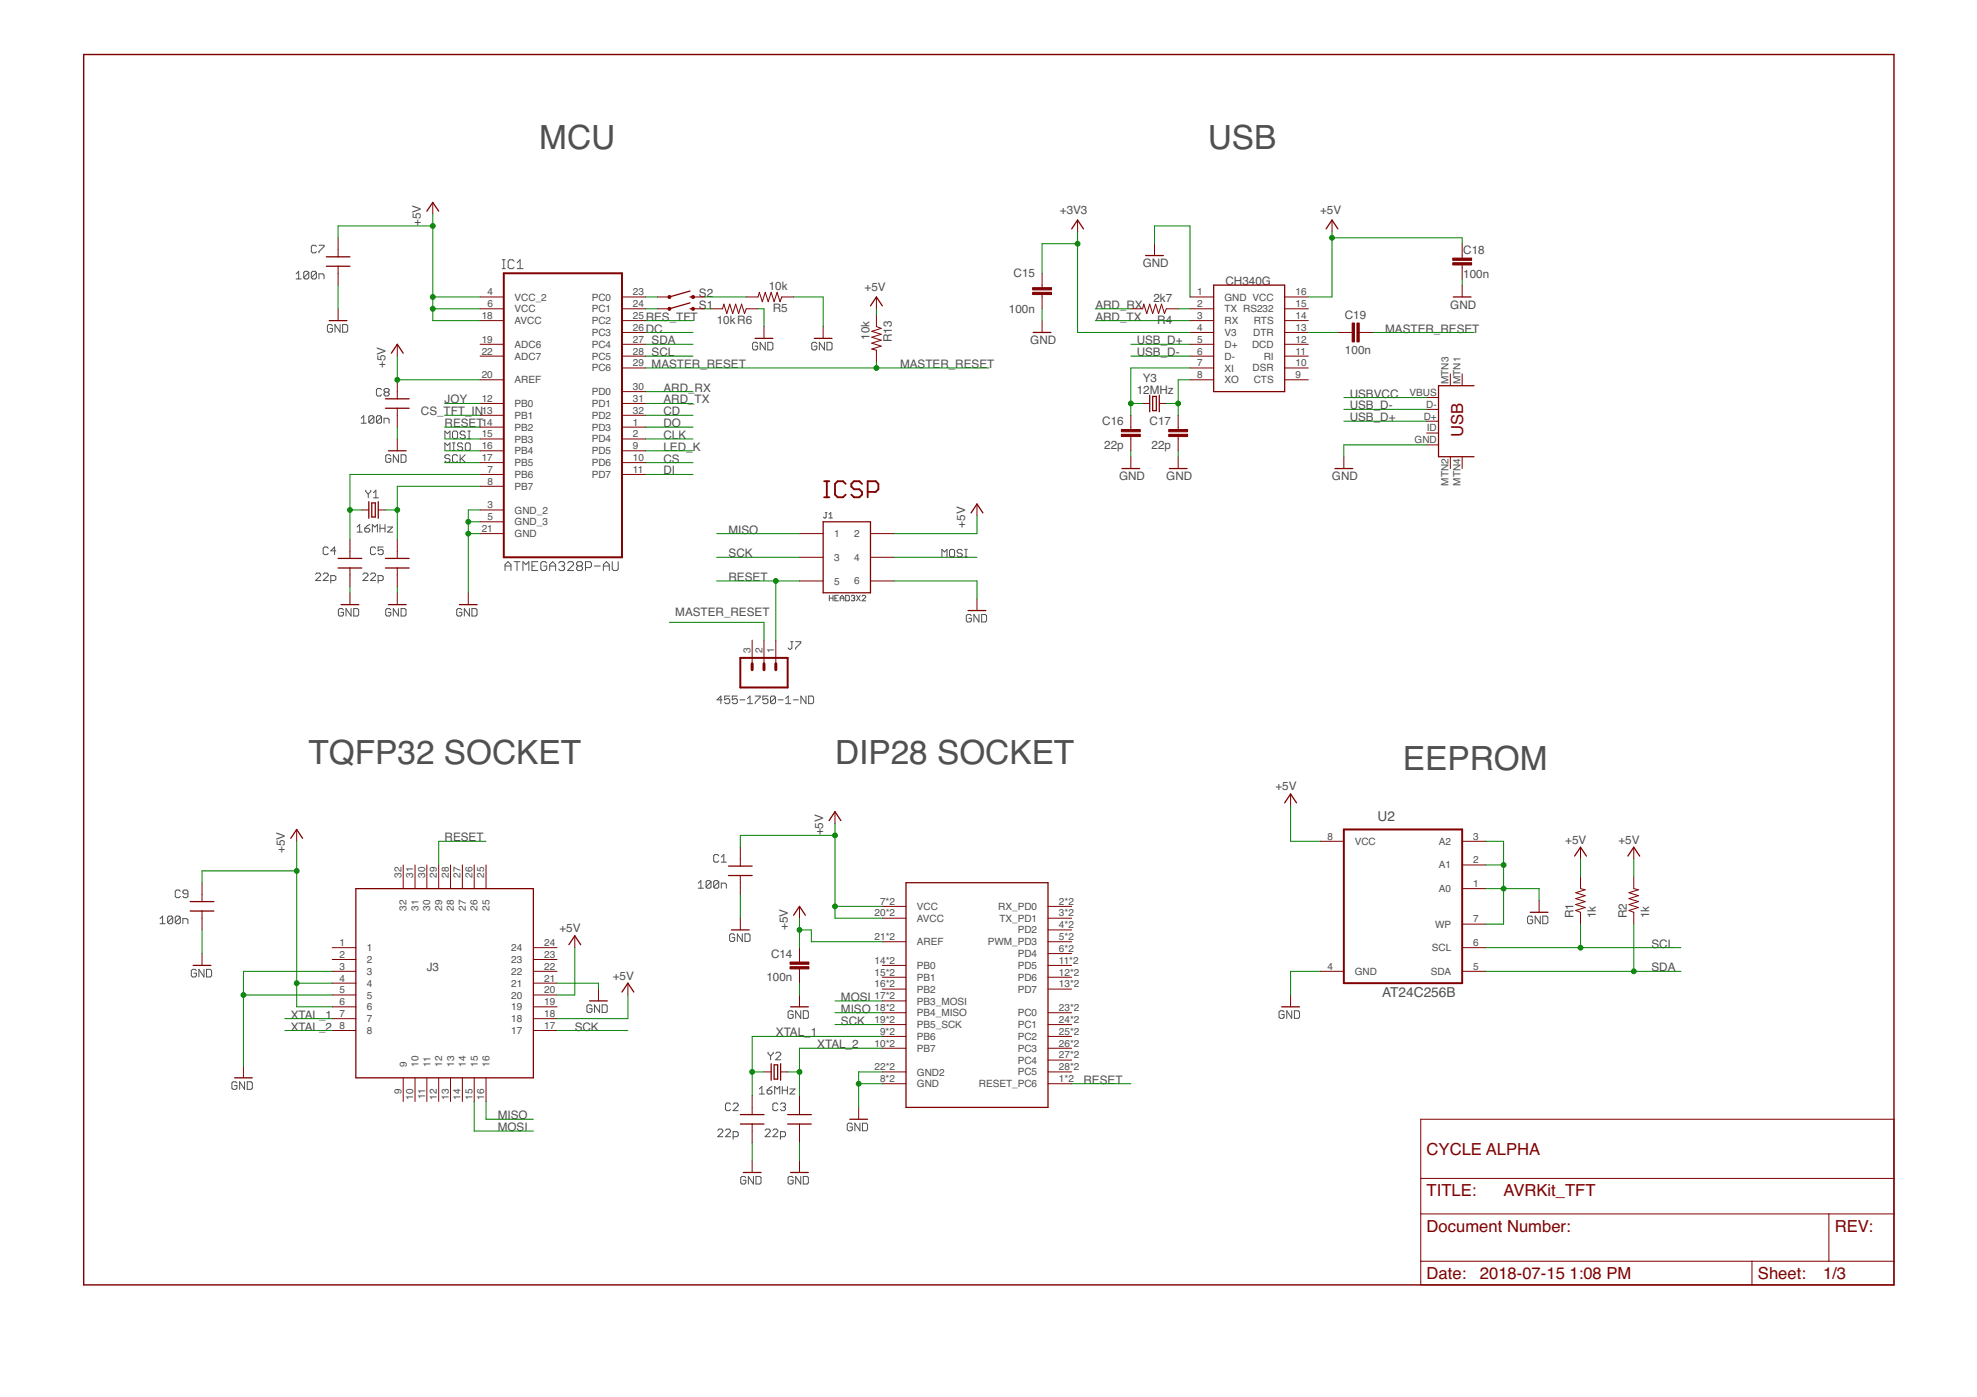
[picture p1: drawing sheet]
<svg xmlns="http://www.w3.org/2000/svg" width="297mm" height="210mm" viewBox="0 0 297 210" stroke-linecap="round" stroke-linejoin="round" font-family="sans-serif">
<g fill="none" stroke="#505050" stroke-width=".15">
<path d="M47.5 37l-.2-.1h-.3l-.2 .1v.8l.2 .2h.3l.2-.2M47.9 36.9h.8v.1l-.8 .8v.2M75.5 39h.4M75.7 39v1.4M77.2 39.3l-.2-.3h-.4l-.3 .3v.9l.3 .2h.4l.2-.2M77.7 39.5l.4-.5v1.4M44.5 41.1l.4-.3v1.1M44.5 41.9h.8M46.4 41v.7l-.2 .2h-.4l-.2-.2M46.4 41l-.2-.2h-.4l-.2 .2v.7M46.4 41l-.8 .7M47.5 41v.7l-.2 .2h-.3l-.2-.2"/>
<path d="M47.5 41l-.2-.2h-.3l-.2 .2v.7M47.5 41l-.7 .7M47.9 41.9v-.8h.6l.2 .2v.6M50 49l-.2-.2h-.4l-.2 .2v.7l.2 .2h.4l.2-.2v-.4h-.4M51.1 48.8v1.1l-.8-1.1v1.1M51.5 48.8h.5l.2 .2v.7l-.2 .2h-.5zM57.3 58.5l-.2-.1h-.4l-.1 .1v.8l.1 .2h.4l.2-.2M57.9 58.9l-.2-.2v-.2l.2-.1h.4l.2 .1v.2l-.2 .2M57.9 58.9l-.2 .2v.2l.2 .2h.4l.2-.2v-.2l-.2-.2M57.9 58.9h.4M75.5 40.4h.4M77.7 40.4h.9"/>
<path d="M113.8 51.6l-.2-.2h-.3l-.2 .2v.8l.2 .2h.3l.2-.2v-.4h-.3M115 51.4v1.2l-.8-1.2v1.2M115.4 51.4h.5l.2 .2v.8l-.2 .2h-.5zM122.7 51.6l-.2-.2h-.3l-.2 .2v.8l.2 .2h.3l.2-.2v-.4h-.4M123.9 51.4v1.2l-.8-1.2v1.2M124.2 51.4h.6l.2 .2v.8l-.2 .2h-.6zM53.7 79.2l.3-.4v1.1M53.7 79.9h.7M54.3 62.8l.4-.3v1.1M54.3 63.6h.7M54.8 79.4h.6l.2 .2v.2l-.2 .1h-.4l-.2-.1zM54.9 73.7v.2l.4 .3"/>
<path d="M55.3 74.2v.6M55.6 78.8l-.4 .2-.4 .4M55.7 73.7v.2l-.4 .3M55.9 79.9v-1.1l.4 .4 .4-.4v1.1M56.1 74l.4-.3v1.1M56.1 74.8h.8M56.2 62.7v.7l-.2 .2h-.4l-.2-.2M56.2 62.7l-.2-.2h-.4l-.2 .2v.7M56.2 62.7l-.8 .7M57.1 79.4h.7M57.1 78.8v1.1M57.3 62.7v.7l-.2 .2h-.4l-.1-.2"/>
<path d="M57.3 62.7l-.2-.2h-.4l-.1 .2v.7M57.3 62.7l-.7 .7M57.7 63.6v-.8h.6l.2 .2v.6M57.8 78.8v1.1M58.2 79.2h.8l-.8 .7h.8M58.7 68.5l-.2-.2h-.4l-.1 .2v.8l.1 .2h.4l.2-.2v-.4h-.4M59.9 68.3v1.2l-.8-1.2v1.2M60.3 68.3h.5l.2 .2v.8l-.2 .2h-.5zM66.8 65.9v-1.1l.4 .4 .4-.4v1.1M66.8 67.7v-1.2l.4 .4 .4-.4v1.2M67.6 68.5l-.2-.2h-.4l-.2 .2v.2l.2 .2h.4l.2 .2v.2l-.2 .2h-.4l-.2-.2M68 65l.2-.2h.4l.1 .2v.7l-.1 .2h-.4l-.2-.2z"/>
<path d="M68 67.7h.4M68 66.5h.4M68.2 66.5v1.2M68.7 68.5l-.1-.2h-.4l-.2 .2v.8l.2 .2h.4l.1-.2M69.1 68.3v1.2M69.3 68.9l.6 .6M69.5 66.7l-.2-.2h-.4l-.2 .2v.2l.2 .2h.4l.2 .2v.2l-.2 .2h-.4l-.2-.2M69.9 65l-.2-.2h-.4l-.2 .2v.2l.2 .1h.4l.2 .2v.2l-.2 .2h-.4l-.2-.2M69.9 68.3l-.8 .8M70.1 66.5h.4l.2 .2v.8l-.2 .2h-.4l-.2-.2v-.8zM70.3 64.8h.4M70.3 65.9h.4"/>
<path d="M70.5 64.8v1.1M124 77h.3M124.1 77v.7l-.1 .1-.3-.1M124.5 77.8h.6M124.5 77.3l.3-.3v.8M47.4 86.3l.2-.2h.4l.2 .2v.2l-.8 .7h.8M48.6 86.3l.1-.2h.4l.2 .2v.2l-.7 .7h.7M49.3 82.4l-.2-.2h-.4l-.1 .2v.7l.1 .2h.4l.2-.2M49.7 87.2h.6l.2-.2v-.3l-.2-.2h-.6v1.1M50.5 82.8h-.8l.6-.6v1.1M51.6 91.6l-.2-.2h-.4l-.2 .2v.8l.2 .2h.4l.2-.2v-.4h-.4M52.7 91.4v1.2l-.7-1.2v1.2"/>
<path d="M53.1 91.4h.6l.2 .2v.8l-.2 .2h-.6zM54.5 86.3l.2-.2h.4l.2 .2v.2l-.8 .7h.8M55.7 86.3l.2-.2h.3l.2 .2v.2l-.7 .7h.7M56.4 82.4l-.2-.2h-.3l-.2 .2v.7l.2 .2h.3l.2-.2M56.8 87.2h.6l.2-.2v-.3l-.2-.2h-.6v1.1M57.6 82.2h-.8v.6l.4-.2h.2l.2 .2v.3l-.2 .2h-.4l-.2-.2M58.7 91.6l-.2-.2h-.4l-.1 .2v.8l.1 .2h.4l.2-.2v-.4h-.4M59.9 91.4v1.2l-.8-1.2v1.2M60.3 91.4h.5l.2 .2v.8l-.2 .2h-.5zM69.4 91.6l-.2-.2h-.4l-.2 .2v.8l.2 .2h.4l.2-.2v-.4h-.4M70.5 91.4v1.2l-.7-1.2v1.2M70.9 91.4h.6l.2 .2v.8l-.2 .2h-.6z"/>
<path d="M75.9 85.7v-.9l.4-.4 .5 .4v.9M75.9 85h.9M77.2 84.4h.9M77.7 84.4v1.3M78.6 85.7v-1.3l.4 .4 .5-.4v1.3M79.9 85h.5M80.8 84.4h-.9v1.3h.9M82.1 84.6l-.2-.2h-.4l-.2 .2v.9l.2 .2h.4l.2-.2v-.5h-.4M82.6 85h.9M82.6 85.7v-.9l.4-.4 .5 .4v.9M83.9 84.6l.3-.2h.4l.2 .2v.2l-.2 .2M84.4 85h.2"/>
<path d="M84.6 85l.2 .3v.2l-.2 .2h-.4l-.3-.2M85.3 84.6l.2-.2h.5l.2 .2v.2l-.9 .9h.9M86.8 85h.5M86.8 85l-.2-.2v-.2l.2-.2h.5l.2 .2v.2l-.2 .2M86.8 85l-.2 .3v.2l.2 .2h.5l.2-.2v-.2l-.2-.3M88 85.3h.6l.3-.3v-.4l-.3-.2h-.6v1.3M89.3 85h.9M90.7 85.7v-.9l.4-.4 .4 .4v.9M90.7 85h.8M92 84.4v1.1l.2 .2h.5l.2-.2v-1.1M118.8 96.4h.4M119 96.4v1l-.2 .2h-.2l-.2-.2"/>
<path d="M119.5 96.4h.8v.2l-.8 .8v.2M124.6 89.5v.8M124.6 89.9h.6M125.2 89.5v.8M125.4 89.9h.3M126 89.5h-.6v.8h.6M126.2 89.9h.6M126.2 90.3v-.6l.3-.2 .3 .2v.6M127.1 89.5h.4l.1 .1v.5l-.1 .2h-.4zM127.9 89.6l.1-.1h.3l.1 .1-.1 .3M128.2 89.9h.1M128.3 89.9l.1 .1-.1 .3h-.3l-.1-.2"/>
<path d="M128.7 89.5l.5 .8M129.2 89.5l-.5 .8M129.5 89.6l.1-.1h.3l.2 .1v.1l-.6 .6h.6M141.5 83.7v-1.2l.4 .4 .4-.4v1.2M142.7 82.7l.2-.2h.3l.2 .2v.8l-.2 .2h-.3l-.2-.2zM144.6 82.7l-.2-.2h-.4l-.2 .2v.2l.2 .2h.4l.2 .2v.2l-.2 .2h-.4l-.2-.2M144.9 82.5h.4M144.9 83.7h.4M145.1 82.5v1.2M145.9 92.5l-.1-.2h-.4l-.2 .2v.8l.2 .2h.4l.1-.2v-.4h-.3M147.1 92.3v1.2l-.8-1.2v1.2M147.5 92.3h.5l.2 .2v.8l-.2 .2h-.5z"/>
<path d="M108.5 105.2h-.8l.6-.6v1.1M109.6 104.6h-.7v.6l.4-.2h.2l.1 .2v.3l-.1 .2h-.4l-.2-.2M110.8 104.6h-.8v.6l.6-.2 .2 .2v.3l-.2 .2h-.4l-.2-.2M111.2 105.2h.7M112.3 105l.4-.4v1.1M112.3 105.7h.8M113.5 104.6h.7v.2l-.7 .7v.2M115.4 104.6h-.8v.6l.6-.2 .2 .2v.3l-.2 .2h-.4l-.2-.2M116.5 104.8l-.2-.2h-.3l-.2 .2v.7M116.5 104.8v.7l-.2 .2h-.3l-.2-.2M116.5 104.8l-.7 .7M116.9 105.2h.8"/>
<path d="M118 105.7h.8M118 105l.4-.4v1.1M119.2 105.2h.8M121.1 104.6v1.1l-.8-1.1v1.1M121.5 104.6h.5l.2 .2v.7l-.2 .2h-.5zM24 138l.4-.4v1.2M24 138.8h.8M26 137.8v.8l-.2 .2h-.4l-.2-.2M26 137.8l-.2-.2h-.4l-.2 .2v.8M26 137.8l-.8 .8M27.1 133.9l-.2-.2h-.4l-.2 .2v.8l.2 .2h.4l.2-.2M27.1 137.8v.8l-.2 .2h-.4l-.2-.2"/>
<path d="M27.1 137.8l-.2-.2h-.4l-.2 .2v.8M27.1 137.8l-.8 .8M27.5 138.8v-.8h.5l.2 .2v.6M28.2 134.3h-.5l-.2-.2v-.2l.2-.2h.3l.2 .2v.8l-.2 .2h-.3l-.2-.2M104.9 132.7l.4-.4v1.2M104.9 133.5h.8M106.8 132.5v.8l-.2 .2h-.3l-.2-.2M106.8 132.5l-.2-.2h-.3l-.2 .2v.8M106.8 132.5l-.7 .8M108 128.6l-.2-.2h-.4l-.2 .2v.7l.2 .2h.4l.2-.2M108 132.5v.8l-.2 .2h-.4l-.2-.2M108 132.5l-.2-.2h-.4l-.2 .2v.8"/>
<path d="M108 132.5l-.8 .8M108.4 133.5v-.8h.5l.2 .2v.6M108.4 129.5h.7M108.4 128.8l.4-.4v1.1M230.3 137.8l-.2-.2h-.4l-.2 .2v.8l.2 .2h.4l.2-.2v-.4h-.4M231.4 137.6v1.2l-.7-1.2v1.2M231.8 137.6h.6l.2 .2v.8l-.2 .2h-.6zM29.5 145.8l-.2-.2h-.4l-.2 .2v.8l.2 .2h.4l.2-.2v-.4h-.4M30.6 145.6v1.2l-.7-1.2v1.2M31 145.6h.6l.2 .2v.8l-.2 .2h-.6zM88.9 151.2l-.1-.2h-.4l-.2 .2v.7l.2 .2h.4l.1-.2v-.3h-.3M90.1 151v1.1l-.8-1.1v1.1"/>
<path d="M90.5 151h.5l.2 .2v.7l-.2 .2h-.5zM110.4 140.5l-.2-.2h-.4l-.2 .2v.8l.2 .2h.4l.2-.2v-.4h-.4M111.5 140.3v1.2l-.7-1.2v1.2M111.9 140.3h.6l.2 .2v.8l-.2 .2h-.6zM115.4 158.1v.2l.4 .4M115.8 158.7v.5M116.2 158.1v.2l-.4 .4M116.5 158.3l.2-.2h.4l.2 .2v.2l-.8 .7h.8M119.2 152.1l-.2-.2h-.4l-.2 .2v.7l.2 .2h.4l.2-.2v-.4h-.4M120.3 151.9v1.1l-.8-1.1v1.1M120.7 151.9h.6l.2 .2v.7l-.2 .2h-.6zM192.9 152.1l-.2-.2h-.3l-.2 .2v.7l.2 .2h.3l.2-.2v-.4h-.3"/>
<path d="M194.1 151.9v1.1l-.8-1.1v1.1M194.5 151.9h.6l.1 .2v.7l-.1 .2h-.6zM35.6 162.7l-.2-.2h-.4l-.2 .2v.8l.2 .2h.4l.2-.2v-.4h-.4M36.7 162.5v1.2l-.7-1.2v1.2M37.1 162.5h.6l.2 .2v.8l-.2 .2h-.6zM107.8 169.8l.2-.1h.4l.2 .1v.2l-.8 .8h.8M109 169.8l.2-.1h.4l.1 .1v.2l-.7 .8h.7M109.7 165.9l-.1-.2h-.4l-.2 .2v.8l.2 .2h.4l.1-.2M110.2 170.8h.5l.2-.2v-.4l-.2-.2h-.5v1.2M110.2 165.9l.1-.2h.4l.2 .2v.2l-.7 .8h.7M112.1 177l-.2-.2h-.4l-.2 .2v.7l.2 .2h.4l.2-.2v-.4h-.4M113.2 176.8v1.1l-.8-1.1v1.1"/>
<path d="M113.6 176.8h.6l.1 .2v.7l-.1 .2h-.6zM114.1 163.6l.4-.3v1.1M114.1 164.4h.8M115 169.8l.1-.1h.4l.2 .1v.2l-.7 .8h.7M115.3 163.8h.5l.2 .2v.2l-.2 .2h-.4l-.1-.2zM116 163.3l-.7 .5M116.1 169.8l.2-.1h.4l.2 .1v.2l-.8 .8h.8M116.4 164.4v-1.1l.4 .3 .4-.3v1.1M116.9 165.9l-.2-.2h-.4l-.2 .2v.8l.2 .2h.4l.2-.2M117.3 170.8h.5l.2-.2v-.4l-.2-.2h-.5v1.2M117.3 165.9l.2-.2h.3l.2 .2v.2l-.2 .2M117.5 163.8h.8"/>
<path d="M117.5 163.3v1.1M117.6 166.3h.2M117.8 166.3l.2 .2v.2l-.2 .2h-.3l-.2-.2M118.3 163.3v1.1M118.7 163.6h.7l-.7 .8h.7M119.2 177l-.2-.2h-.4l-.2 .2v.7l.2 .2h.4l.2-.2v-.4h-.4M120.3 176.8v1.1l-.8-1.1v1.1M120.7 176.8h.6l.2 .2v.7l-.2 .2h-.6zM128.1 169l-.2-.2h-.4l-.2 .2v.7l.2 .2h.4l.2-.2v-.4h-.4M129.2 168.8v1.1l-.8-1.1v1.1M129.6 168.8h.6l.1 .2v.7l-.1 .2h-.6z"/>
</g>
<path d="M123.8 74.7h.8M123.8 72.3h.8M124.2 72.3v2.4M127.1 72.7l-.4-.4h-.8l-.4 .4v1.6l.4 .4h.8l.4-.4M129.5 72.7l-.4-.4h-.8l-.4 .4v.4l.4 .4h.8l.4 .4v.4l-.4 .4h-.8l-.4-.4M130.4 73.9h1.2l.4-.4v-.8l-.4-.4h-1.2v2.4" fill="none" stroke="#800000" stroke-width=".28"/>
<path d="M12.6 8.2h272v184.9h-272z" fill="none" stroke="#800000" stroke-width=".21"/>
<g fill="none" stroke="#800000" stroke-width=".15">
<path d="M50.8 35.7v2.9M65 30.4v1.8M161.9 33.1v1.7M173.5 36.6v1.8M200.1 33.1v1.7M219.7 36.6v2.2M219.7 39.8v2.2M50.8 40v2.8M50.8 46.4v1.8M59.7 51.7v1.8M59.7 57.1v2.8M72.1 44.6h3.6"/>
<path d="M72.1 46.4h3.6M72.1 48.2h3.6M72.1 51.7h3.6M72.1 53.5h3.6M72.1 57.1h3.6M93.5 44.6h3.5M93.5 46.4h3.5M93.5 48.2h3.5M93.5 50h3.5M93.5 51.7h3.5M93.5 53.5h3.5M93.5 55.3h3.5"/>
<path d="M93.5 58.8h3.5M98.8 44.6h1.8M98.8 46.4h1.8M104.1 44.6h1.8M104.1 46.4h1.8M106.8 46.4h1.8l.2-.7 .4 1.4 .4-1.4 .5 1.4 .4-1.4 .5 1.4 .4-1.4 .5 1.4 .2-.7h1.8M112.1 44.6h1.8l.2-.7 .4 1.4 .5-1.4 .4 1.4 .5-1.4 .4 1.4 .5-1.4 .4 1.4 .3-.7h1.7M114.8 49.1v1.7M123.7 49.1v1.7M131.7 47.3v1.8l.7 .2-1.4 .5 1.4 .4-1.4 .5 1.4 .4-1.4 .5 1.4 .4-1.4 .5 .7 .1v1.8M131.7 44.6v1.8M156.6 41.1v2.1"/>
<path d="M156.6 44.3v2.1M156.6 48.2v1.8M169.9 46.4h1.8l.2-.7 .4 1.4 .4-1.4 .5 1.4 .4-1.4 .5 1.4 .4-1.4 .5 1.4 .2-.7h1.8M178.8 44.6h3.6M178.8 46.4h3.6M178.8 48.2h3.6M178.8 50h3.6M178.8 51.7h3.6M178.8 53.5h3.6M178.8 55.3h3.6M178.8 57.1h3.6M193 44.6h3.6"/>
<path d="M193 46.4h3.6M193 48.2h3.6M193 50h3.6M193 51.7h3.6M193 53.5h3.6M193 55.3h3.6M193 57.1h3.6M201 50h2.2M204.2 50h2.2M214.4 59.7h1.7M217.9 56.2v1.8M219.7 42.8v1.8"/>
<path d="M219.7 56.2v1.8M54.4 76.6h1M56.8 76.6h1.1M59.7 61.3v2.9M59.7 66v1.7M72.1 60.6h3.6M72.1 76.6h3.6M72.1 62.4h3.6M72.1 64.2h3.6M72.1 66h3.6M72.1 67.7h3.6M72.1 69.5h3.6"/>
<path d="M72.1 71.3h3.6M72.1 73.1h3.6M72.1 78.4h3.6M93.5 60.6h3.5M93.5 62.4h3.5M93.5 64.2h3.5M93.5 66h3.5M93.5 67.7h3.5M93.5 69.5h3.5M93.5 71.3h3.5M146.8 75.7v1.8M169.9 62.4v2.1"/>
<path d="M169.9 65.6v2.1M169.9 68.6v1.8M171.7 60.6h1M174.2 60.6h1M177 62.4v2.1M177 65.6v2.1M177 68.6v1.8M201.9 68.6v1.8M214.4 63.3h1.7M214.4 61.5h1.7M214.4 66.8h1.7M214.4 65.1h1.7"/>
<path d="M217.9 68.6v1.8M219.7 68.6v1.8M52.6 81.1v2.8M52.6 85.3v2.9M52.6 89.1v1.7M59.7 81.1v2.8M59.7 85.3v2.9M59.7 89.1v1.7M70.4 89.1v1.7M72.1 80.2h3.6M113 96.2v3.5M114.8 96.2v3.5"/>
<path d="M116.6 96.2v3.5M120.1 80.2h3.6M120.1 83.7h3.6M120.1 87.3h3.6M130.8 80.2h3.5M130.8 83.7h3.5M130.8 87.3h3.5M146.8 90v1.7M193.9 119.3v1.8M30.4 132.6v2.9M30.4 136.9v2.8M44.6 124.6v1.8"/>
<path d="M60.6 130v3.5M62.4 130v3.5M64.1 130v3.5M65.9 130v3.5M67.7 130v3.5M69.5 130v3.5M71.2 130v3.5M73 130v3.5M111.2 127.3v2.8M111.2 131.6v2.8M111.2 138v1.7M120.1 136.2v1.8"/>
<path d="M125.5 122v1.7M132.6 136.2h3.5M132.6 138h3.5M157.5 136.2h3.5M157.5 138h3.5M157.5 139.7h3.5M198.4 126.4h3.5M219.7 133.5h3.5M219.7 130h3.5M219.7 126.4h3.5M219.7 138.9h3.5M231.2 135.3v1.8"/>
<path d="M237.5 131.7v1.8l.7 .2-1.5 .4 1.5 .5-1.5 .4 1.5 .5-1.5 .4 1.5 .5-1.5 .4 .8 .3v1.8M237.5 127.3v1.8M245.5 131.7v1.8l.7 .2-1.4 .4 1.4 .5-1.4 .4 1.4 .5-1.4 .4 1.4 .5-1.4 .4 .7 .3v1.8M245.5 127.3v1.8M30.4 143.3v1.8M49.9 142.4h3.6M49.9 144.2h3.6M49.9 145.9h3.6M49.9 147.7h3.6M49.9 149.5h3.6M49.9 151.3h3.6M49.9 153.1h3.6"/>
<path d="M49.9 154.8h3.6M80.1 142.4h3.6M80.1 144.2h3.6M80.1 145.9h3.6M80.1 147.7h3.6M80.1 149.5h3.6M80.1 151.3h3.6M80.1 153.1h3.6M80.1 154.8h3.6M86.4 140.6v1.8M89.9 148.6v1.8M94.3 147.7v1.8"/>
<path d="M120.1 142.4v2.1M120.1 145.6v2.1M120.1 149.5v1.8M132.6 141.5h3.5M132.6 155.7h3.5M132.6 157.5h3.5M132.6 145.1h3.5M132.6 146.8h3.5M132.6 148.6h3.5M132.6 150.4h3.5M132.6 152.2h3.5M132.6 153.9h3.5"/>
<path d="M157.5 141.5h3.5M157.5 143.3h3.5M157.5 155.7h3.5M157.5 157.5h3.5M157.5 145.1h3.5M157.5 146.8h3.5M157.5 148.6h3.5M157.5 152.2h3.5M157.5 153.9h3.5M157.5 159.3h3.5M193.9 149.5v1.8M198.4 145.9h3.5"/>
<path d="M219.7 142.4h3.5M219.7 145.9h3.5M36.6 160.2v1.7M60.6 161.9v3.6M62.4 161.9v3.6M64.1 161.9v3.6M65.9 161.9v3.6M67.7 161.9v3.6M69.5 161.9v3.6M71.2 161.9v3.6M73 161.9v3.6M113 164.6v2.9"/>
<path d="M113 168.9v2.8M113 174.4v1.8M114.8 161.1h1.1M117.3 161.1h1M120.1 164.6v2.9M120.1 168.9v2.8M120.1 174.4v1.8M129 166.4v1.8M132.6 161.1h3.5M132.6 162.8h3.5M157.5 161.1h3.5M157.5 162.8h3.5"/>
<path d="M213.5 168.2h71.1v24.9h-71.1zM213.5 177.1h71.1M213.5 182.4h71.1M213.5 189.5h71.1M263.2 189.5v3.6M274.8 182.4v7.1"/>
</g>
<g fill="none" stroke="#800000" stroke-width=".19">
<path d="M49 38.6h3.6M64.1 31.7l.9-1.3 .9 1.3M161 34.4l.9-1.3 .9 1.3M172.1 38.4h2.7M199.2 34.4l.9-1.3 .9 1.3M49 40h3.6M49.5 48.2h2.6M57.9 59.9h3.6M58.8 53.1l.9-1.4 .9 1.4M103.7 44.6h.4M103.7 43.7l-3.1 .9M103.7 46.4h.4"/>
<path d="M103.7 45.5l-3.1 .9M113.5 50.8h2.6M122.3 50.8h2.7M130.8 46l.9-1.4 .9 1.4M155.2 50h2.7M172.7 59.4v2.5M173.2 59.6h.5v2.1h-.5zM174.2 59.4v2.5M182.4 42.8h10.6v16h-10.6zM218.4 44.6h2.6M221.5 58h-5.4v10.6h5.4M55.4 75.4v2.5"/>
<path d="M55.9 75.6h.5v2.1h-.5zM56.8 75.4v2.5M57.9 61.3h3.6M58.4 67.7h2.6M123.7 78.4h7.1v10.7h-7.1zM145.9 77.1l.9-1.4 .9 1.4M168.6 70.4h2.6M175.7 70.4h2.7M200.6 70.4h2.6M50.8 83.9h3.6M50.8 85.3h3.6M51.2 90.8h2.7"/>
<path d="M57.9 83.9h3.6M57.9 85.3h3.6M58.4 90.8h2.6M69 90.8h2.7M145.5 91.7h2.6M28.6 135.5h3.5M28.6 136.9h3.5M43.7 126l.9-1.4 .9 1.4M53.5 133.5h26.6v28.4h-26.6zM109.5 130.1h3.5M109.5 131.6h3.5M109.9 139.7h2.7"/>
<path d="M119.2 137.5l.9-1.3 .9 1.3M124.6 123.3l.9-1.3 .8 1.3M136.1 132.6h21.4v33.8h-21.4zM193 120.6l.9-1.3 .9 1.3M229.9 137.1h2.7M236.6 128.6l.9-1.3 .9 1.3M244.6 128.6l.9-1.3 .9 1.3M29 145.1h2.7M85.5 141.9l.9-1.3 .8 1.3M88.6 150.4h2.6M93.5 149.1l.8-1.4 .9 1.4M115.9 159.8v2.5"/>
<path d="M116.3 160h.5v2.1h-.5zM117.3 159.8v2.5M118.8 151.3h2.7M192.6 151.3h2.6M35.2 161.9h2.7M111.2 167.5h3.6M111.2 168.9h3.6M111.7 176.2h2.6M118.3 167.5h3.6M118.3 168.9h3.6M118.8 176.2h2.7M127.7 168.2h2.6"/>
</g>
<g fill="#800000" stroke="#800000" stroke-width=".15">
<path d="M155.2 43.2h2.8v.4h-2.8z"/>
<path d="M155.2 43.9h2.8v.4h-2.8z"/>
<path d="M218.3 38.8h2.8v.3h-2.8z"/>
<path d="M218.3 39.5h2.8v.3h-2.8z"/>
<path d="M175.6 65.3h2.8v.3h-2.8z"/>
<path d="M175.6 64.5h2.8v.4h-2.8z"/>
<path d="M168.5 65.3h2.8v.3h-2.8z"/>
<path d="M168.5 64.5h2.8v.4h-2.8z"/>
<path d="M118.7 145.2h2.8v.4h-2.8z"/>
<path d="M118.7 144.5h2.8v.4h-2.8z"/>
<path d="M203.2 48.5h.3v2.9h-.3z"/>
<path d="M203.9 48.5h.3v2.9h-.3z"/>
</g>
<path d="M75.7 41.1h17.8v42.6h-17.8zM111.2 98.8h7.1v4.5h-7.1zM201.9 124.6h17.8v23.1h-17.8z" fill="none" stroke="#800000" stroke-width=".3"/>
<g fill="#800000" stroke="#800000" stroke-width=".15">
<path d="M100.4 44.5l.2-.1 .1 .1v.3h-.3z" fill-rule="evenodd"/>
<path d="M104 44.5l.1-.1 .2 .1v.3h-.3z" fill-rule="evenodd"/>
<path d="M100.4 46.2h.2h.1v.4h-.3z" fill-rule="evenodd"/>
<path d="M104 46.2h.1h.2v.4h-.3z" fill-rule="evenodd"/>
</g>
<path d="M113 99.7v.9M114.8 99.7v.9M116.6 99.7v.9" fill="none" stroke="#800000" stroke-width=".44"/>
<g fill="none" stroke="#008000" stroke-width=".15">
<path d="M65 34h-14.2v1.7M65 32.2v16h7.1M161.9 36.6h-5.3v4.5M161.9 34.8v15.2h16.9M173.5 36.6v-2.6h5.3v10.6M200.1 35.7h19.6v.9M200.1 34.8v9.8h-3.5M50.8 42.8v3.6M59.7 53.5v3.6h12.4M65 44.6h7.1M65 46.4h7.1M97 44.6h1.8"/>
<path d="M97 46.4h1.8M97 50h7.1M97 48.2h7.1M97 51.7h7.1M97 53.5h7.1M97 55.3h51.6M97 58.8h7.1M105.9 44.6h6.2M105.9 46.4h.9M113.9 46.4h.9v2.7M119.2 44.6h4.5v4.5M131.7 46.4v.9"/>
<path d="M131.7 54.4v.9M156.6 46.4v1.8M164.6 46.4h5.3M164.6 48.2h14.2M169.9 51.7h8.9M169.9 53.5h8.9M177 46.4h1.8M178.8 55.3h-8.9v7.1M178.8 57.1h-1.8v5.3M196.6 50h4.4M201.9 59.7h12.5M206.4 50h15.1"/>
<path d="M219.7 42v.8M52.6 76.6h1.8M57.9 76.6h1.8M59.7 64.2v1.8M66.8 60.6h5.3M66.8 64.2h5.3M66.8 69.5h5.3M66.8 66h5.3M66.8 67.7h5.3M66.8 62.4h5.3M70.4 78.4h1.7M72.1 76.6h-1.7v12.5"/>
<path d="M72.1 73.1h-12.4v8M72.1 71.3h-19.5v9.8M97 60.6h7.1M97 71.3h7.1M97 64.2h7.1M97 69.5h7.1M97 66h7.1M97 67.7h7.1M97 62.4h7.1M146.8 77.5v2.7h-12.5M169.9 67.7v.9M169.9 60.6h1.8"/>
<path d="M175.2 60.6h1.8M177 67.7v.9M201.9 63.3h12.5M201.9 61.5h12.5M214.4 66.8h-12.5v1.8M52.6 88.2v.9M59.7 88.2v.9M70.4 80.2h1.7M100.6 93.5h14.2v2.7M107.7 80.2h12.4M107.7 87.3h12.4M107.7 83.7h12.4"/>
<path d="M116.6 87.3v8.9M134.3 87.3h12.5v2.7M134.3 83.7h12.5M30.4 139.7v3.6M44.6 130.9h-14.2v1.7M44.6 126.4v24.9h5.3M73 126.4h-7.1v3.6M111.2 134.4v3.6M120.1 138v4.4M120.1 139.7h1.8v1.8h10.7M125.5 125.5h-14.3v1.8M125.5 123.7v14.3h7.1"/>
<path d="M125.5 136.2h7.1M193.9 121.1v5.3h4.5M223.2 126.4h2.7v12.5h-2.7M223.2 133.5h8v1.8M223.2 130h2.7M237.5 129.1v2.6M237.5 138.9v3.5M245.5 129.1v2.6M245.5 138.9v7M36.6 149.5h13.3M42.8 153.1h7.1M42.8 154.8h7.1"/>
<path d="M44.6 147.7h5.3M49.9 145.9h-13.3v14.3M83.7 147.7h6.2v.9M83.7 154.8h10.6M86.4 142.4v7.1h-2.7M94.3 149.5v3.6h-10.6M120.1 147.7v1.8M125.5 153.9h7.1M125.5 150.4h7.1M125.5 152.2h7.1M132.6 155.7h-19.6v8.9M132.6 157.5h-12.5v7.1"/>
<path d="M198.4 145.9h-4.5v3.6M223.2 145.9h29.4M223.2 142.4h29.4M71.2 165.5v4.4h8.9M73 165.5v2.7h7.1M113 171.7v2.7M113 161.1h1.8M118.3 161.1h1.8M120.1 171.7v2.7M129 162.8h3.6M132.6 161.1h-3.6v5.3M161 162.8h8.9"/>
</g>
<g fill="#008000" stroke="#008000" stroke-width=".15">
<circle cx="70.4" cy="78.4" r=".36"/>
<circle cx="70.4" cy="80.2" r=".36"/>
<circle cx="36.6" cy="149.5" r=".36"/>
<circle cx="225.9" cy="130" r=".36"/>
<circle cx="225.9" cy="133.5" r=".36"/>
<circle cx="129" cy="162.8" r=".36"/>
<circle cx="161.9" cy="36.6" r=".36"/>
<circle cx="200.1" cy="35.7" r=".36"/>
<circle cx="125.5" cy="125.5" r=".36"/>
<circle cx="125.5" cy="136.2" r=".36"/>
<circle cx="65" cy="34" r=".36"/>
<circle cx="65" cy="46.4" r=".36"/>
<circle cx="65" cy="44.6" r=".36"/>
<circle cx="59.7" cy="57.1" r=".36"/>
<circle cx="120.1" cy="139.7" r=".36"/>
<circle cx="44.6" cy="147.7" r=".36"/>
<circle cx="44.6" cy="130.9" r=".36"/>
<circle cx="169.9" cy="60.6" r=".36"/>
<circle cx="177" cy="60.6" r=".36"/>
<circle cx="52.6" cy="76.6" r=".36"/>
<circle cx="59.7" cy="76.6" r=".36"/>
<circle cx="116.6" cy="87.3" r=".36"/>
<circle cx="113" cy="161.1" r=".36"/>
<circle cx="120.1" cy="161.1" r=".36"/>
<circle cx="237.5" cy="142.4" r=".36"/>
<circle cx="245.5" cy="145.9" r=".36"/>
<circle cx="131.7" cy="55.3" r=".36"/>
</g>
<g font-size="5" fill="#505050">
<text x="81" y="22.4">MCU</text>
<text x="181.5" y="22.4">USB</text>
<text x="46.4" y="114.8">TQFP32 SOCKET</text>
<text x="125.5" y="114.8">DIP28 SOCKET</text>
<text x="210.8" y="115.7">EEPROM</text>
</g>
<g font-size="2.5" fill="#800000">
<text x="219.9" y="65.6" transform="rotate(-90 219.9 65.6)">USB</text>
<text x="214.3" y="173.5">CYCLE ALPHA</text>
<text x="214.3" y="179.7">TITLE:</text>
<text x="225.9" y="179.7">AVRKit_TFT</text>
<text x="214.3" y="185.1">Document Number:</text>
<text x="275.7" y="185.1">REV:</text>
<text x="214.3" y="192.2">Date:</text>
<text x="222.3" y="192.2">2018-07-15</text>
<text x="235.8" y="192.2">1:08 PM</text>
<text x="264.1" y="192.2">Sheet:</text>
<text x="273.9" y="192.2">1/3</text>
</g>
<g font-size="2.1" fill="#505050">
<text x="207" y="123.3">U2</text>
<text x="207.7" y="149.8">AT24C256B</text>
</g>
<g font-size="1.8" fill="#505050">
<text x="63.2" y="34" transform="rotate(-90 63.2 34)">+5V</text>
<text x="159.2" y="32.2">+3V3</text>
<text x="198.3" y="32.2">+5V</text>
<text x="152.3" y="41.7">C15</text>
<text x="171.7" y="40.2">GND</text>
<text x="219.9" y="41.7">100n</text>
<text x="219.9" y="38.1">C18</text>
<text x="105" y="44.6">S2</text>
<text x="105" y="46.4">S1</text>
<text x="115.5" y="43.6">10k</text>
<text x="116.1" y="46.9">R5</text>
<text x="129.9" y="43.7">+5V</text>
<text x="151.6" y="47">100n</text>
<text x="164.6" y="46.4">ARD_RX</text>
<text x="173.3" y="45.3">2k7</text>
<text x="184.1" y="42.8">CH340G</text>
<text x="202.1" y="47.9">C19</text>
<text x="217.9" y="46.4">GND</text>
<text x="97" y="48.2">RES_TFT</text>
<text x="97" y="50">DC</text>
<text x="97.9" y="53.5">SCL</text>
<text x="97.9" y="51.7">SDA</text>
<text x="107.7" y="48.7">10kR6</text>
<text x="130.6" y="51" transform="rotate(-90 130.6 51)">10k</text>
<text x="134" y="51.4" transform="rotate(-90 134 51.4)">R13</text>
<text x="154.8" y="51.7">GND</text>
<text x="164.6" y="48.2">ARD_TX</text>
<text x="170.8" y="51.7">USB_D+</text>
<text x="170.8" y="53.5">USB_D-</text>
<text x="173.9" y="48.7">R4</text>
<text x="202.1" y="53.3">100n</text>
<text x="208.1" y="50">MASTER_RESET</text>
<text x="57.9" y="55.3" transform="rotate(-90 57.9 55.3)">+5V</text>
<text x="97.9" y="55.3">MASTER_RESET</text>
<text x="99.7" y="58.8">ARD_RX</text>
<text x="135.2" y="55.3">MASTER_RESET</text>
<text x="170.8" y="59.2">12MHz</text>
<text x="171.7" y="57.4">Y3</text>
<text x="202.8" y="59.7">USBVCC</text>
<text x="63.2" y="62.4">CS_TFT_IN</text>
<text x="66.8" y="64.2">RESET</text>
<text x="66.8" y="60.6">JOY</text>
<text x="99.7" y="60.6">ARD_TX</text>
<text x="99.7" y="62.4">CD</text>
<text x="99.7" y="64.2">DO</text>
<text x="99.7" y="66">CLK</text>
<text x="165.6" y="63.9">C16</text>
<text x="172.7" y="63.9">C17</text>
<text x="202.8" y="63.3">USB_D+</text>
<text x="202.8" y="61.5">USB_D-</text>
<text x="99.7" y="69.5">CS</text>
<text x="99.7" y="71.3">DI</text>
<text x="99.7" y="67.7">LED_K</text>
<text x="165.9" y="67.5">22p</text>
<text x="173" y="67.5">22p</text>
<text x="168.1" y="72.2">GND</text>
<text x="175.2" y="72.2">GND</text>
<text x="200.1" y="72.2">GND</text>
<text x="109.5" y="83.7">SCK</text>
<text x="109.5" y="80.2">MISO</text>
<text x="145" y="79.3" transform="rotate(-90 145 79.3)">+5V</text>
<text x="109.5" y="87.3">RESET</text>
<text x="101.5" y="92.6">MASTER_RESET</text>
<text x="191.6" y="118.8">+5V</text>
<text x="123.7" y="125.5" transform="rotate(-90 123.7 125.5)">+5V</text>
<text x="42.8" y="128.2" transform="rotate(-90 42.8 128.2)">+5V</text>
<text x="66.8" y="126.4">RESET</text>
<text x="235.2" y="126.8">+5V</text>
<text x="243.2" y="126.8">+5V</text>
<text x="236.4" y="138" transform="rotate(-90 236.4 138)">R1</text>
<text x="239.8" y="138" transform="rotate(-90 239.8 138)">1k</text>
<text x="244.4" y="138" transform="rotate(-90 244.4 138)">R2</text>
<text x="247.8" y="138" transform="rotate(-90 247.8 138)">1k</text>
<text x="84.1" y="140.1">+5V</text>
<text x="115.8" y="143.9">C14</text>
<text x="118.3" y="139.7" transform="rotate(-90 118.3 139.7)">+5V</text>
<text x="248.1" y="142.4">SCL</text>
<text x="64.1" y="146">J3</text>
<text x="92.1" y="147.2">+5V</text>
<text x="115.1" y="147.5">100n</text>
<text x="248.1" y="146">SDA</text>
<text x="43.7" y="153.1">XTAL_1</text>
<text x="43.7" y="154.8">XTAL_2</text>
<text x="86.4" y="154.8">SCK</text>
<text x="116.6" y="155.7">XTAL_1</text>
<text x="126.3" y="154">SCK</text>
<text x="126.3" y="150.4">MOSI</text>
<text x="126.3" y="152.2">MISO</text>
<text x="122.8" y="157.5">XTAL_2</text>
<text x="162.8" y="162.8">RESET</text>
<text x="74.8" y="170">MOSI</text>
<text x="74.8" y="168.2">MISO</text>
</g>
<g font-size="1.5" fill="#505050">
<text x="72.4" y="47.9">18</text>
<text x="73.2" y="44.4">4</text>
<text x="73.2" y="46.2">6</text>
<text x="77.3" y="45.2">VCC_2</text>
<text x="77.3" y="46.9">VCC</text>
<text x="88.9" y="45.2">PC0</text>
<text x="88.9" y="46.9">PC1</text>
<text x="95.1" y="44.4">23</text>
<text x="95.1" y="46.2">24</text>
<text x="95.1" y="47.9">25</text>
<text x="179.9" y="44.4">1</text>
<text x="179.9" y="46.2">2</text>
<text x="179.9" y="47.9">3</text>
<text x="184" y="45.2">GND VCC</text>
<text x="184" y="46.9">TX RS232</text>
<text x="194.7" y="47.9">14</text>
<text x="194.7" y="46.2">15</text>
<text x="194.7" y="44.4">16</text>
<text x="72.4" y="51.5">19</text>
<text x="72.4" y="53.3">22</text>
<text x="77.3" y="48.7">AVCC</text>
<text x="77.3" y="52.3">ADC6</text>
<text x="88.9" y="48.7">PC2</text>
<text x="88.9" y="50.5">PC3</text>
<text x="88.9" y="52.3">PC4</text>
<text x="95.1" y="49.7">26</text>
<text x="95.1" y="51.5">27</text>
<text x="95.1" y="53.3">28</text>
<text x="179.9" y="49.7">4</text>
<text x="179.9" y="51.5">5</text>
<text x="179.9" y="53.3">6</text>
<text x="184" y="48.7">RX</text>
<text x="184" y="50.5">V3</text>
<text x="184" y="52.3">D+</text>
<text x="188.1" y="52.3">DCD</text>
<text x="188.3" y="50.5">DTR</text>
<text x="188.4" y="48.7">RTS</text>
<text x="194.7" y="53.3">11</text>
<text x="194.7" y="51.5">12</text>
<text x="194.7" y="49.7">13</text>
<text x="72.4" y="56.8">20</text>
<text x="77.3" y="54">ADC7</text>
<text x="77.3" y="57.6">AREF</text>
<text x="88.9" y="54">PC5</text>
<text x="88.9" y="55.8">PC6</text>
<text x="88.9" y="59.4">PD0</text>
<text x="95.1" y="55">29</text>
<text x="95.1" y="58.6">30</text>
<text x="179.9" y="55">7</text>
<text x="179.9" y="56.8">8</text>
<text x="184" y="54">D-</text>
<text x="184" y="55.8">XI</text>
<text x="184" y="57.6">XO</text>
<text x="188.2" y="55.8">DSR</text>
<text x="188.4" y="57.6">CTS</text>
<text x="189.9" y="54">RI</text>
<text x="194.7" y="56.8">9</text>
<text x="194.7" y="55">10</text>
<text x="211.8" y="59.5">VBUS</text>
<text x="217.7" y="57.7" transform="rotate(-90 217.7 57.7)">MTN3</text>
<text x="219.4" y="57.7" transform="rotate(-90 219.4 57.7)">MTN1</text>
<text x="72.4" y="60.4">12</text>
<text x="72.4" y="62.2">13</text>
<text x="72.4" y="63.9">14</text>
<text x="72.4" y="65.7">15</text>
<text x="77.3" y="61.2">PB0</text>
<text x="77.3" y="62.9">PB1</text>
<text x="77.3" y="64.7">PB2</text>
<text x="88.9" y="61.2">PD1</text>
<text x="88.9" y="62.9">PD2</text>
<text x="88.9" y="64.7">PD3</text>
<text x="95.1" y="60.4">31</text>
<text x="95.1" y="62.2">32</text>
<text x="95.1" y="63.9">1</text>
<text x="95.1" y="65.7">2</text>
<text x="213.9" y="63">D+</text>
<text x="214.3" y="61.3">D-</text>
<text x="214.4" y="64.8">ID</text>
<text x="72.4" y="67.5">16</text>
<text x="72.4" y="69.3">17</text>
<text x="73.2" y="71">7</text>
<text x="77.3" y="66.5">PB3</text>
<text x="77.3" y="68.3">PB4</text>
<text x="77.3" y="70">PB5</text>
<text x="77.3" y="71.8">PB6</text>
<text x="88.9" y="66.5">PD4</text>
<text x="88.9" y="68.3">PD5</text>
<text x="88.9" y="70">PD6</text>
<text x="88.9" y="71.8">PD7</text>
<text x="95.1" y="67.5">9</text>
<text x="95.1" y="69.3">10</text>
<text x="95.1" y="71">11</text>
<text x="212.5" y="66.6">GND</text>
<text x="73.2" y="72.8">8</text>
<text x="73.2" y="76.4">3</text>
<text x="77.3" y="73.6">PB7</text>
<text x="77.3" y="77.2">GND_2</text>
<text x="217.7" y="73" transform="rotate(-90 217.7 73)">MTN2</text>
<text x="219.4" y="73" transform="rotate(-90 219.4 73)">MTN4</text>
<text x="72.4" y="79.9">21</text>
<text x="73.2" y="78.2">5</text>
<text x="77.3" y="78.9">GND_3</text>
<text x="77.3" y="80.7">GND</text>
<text x="125.3" y="80.7">1</text>
<text x="128.3" y="80.7">2</text>
<text x="125.3" y="84.3">3</text>
<text x="125.3" y="87.8">5</text>
<text x="128.3" y="87.8">6</text>
<text x="128.3" y="84.3">4</text>
<text x="112.8" y="98.1" transform="rotate(-90 112.8 98.1)">3</text>
<text x="114.5" y="98.1" transform="rotate(-90 114.5 98.1)">2</text>
<text x="116.3" y="98.1" transform="rotate(-90 116.3 98.1)">1</text>
<text x="60.3" y="131.9" transform="rotate(-90 60.3 131.9)">32</text>
<text x="62.1" y="131.9" transform="rotate(-90 62.1 131.9)">31</text>
<text x="63.9" y="131.9" transform="rotate(-90 63.9 131.9)">30</text>
<text x="65.7" y="131.9" transform="rotate(-90 65.7 131.9)">29</text>
<text x="67.4" y="131.9" transform="rotate(-90 67.4 131.9)">28</text>
<text x="69.2" y="131.9" transform="rotate(-90 69.2 131.9)">27</text>
<text x="71" y="131.9" transform="rotate(-90 71 131.9)">26</text>
<text x="72.8" y="131.9" transform="rotate(-90 72.8 131.9)">25</text>
<text x="199.4" y="126.2">8</text>
<text x="203.5" y="126.9">VCC</text>
<text x="216.2" y="130.5">A1</text>
<text x="216.2" y="126.9">A2</text>
<text x="221.3" y="129.7">2</text>
<text x="221.3" y="126.2">3</text>
<text x="61.1" y="136.8" transform="rotate(-90 61.1 136.8)">32</text>
<text x="62.9" y="136.8" transform="rotate(-90 62.9 136.8)">31</text>
<text x="64.7" y="136.8" transform="rotate(-90 64.7 136.8)">30</text>
<text x="66.4" y="136.8" transform="rotate(-90 66.4 136.8)">29</text>
<text x="68.2" y="136.8" transform="rotate(-90 68.2 136.8)">28</text>
<text x="70" y="136.8" transform="rotate(-90 70 136.8)">27</text>
<text x="71.8" y="136.8" transform="rotate(-90 71.8 136.8)">26</text>
<text x="73.5" y="136.8" transform="rotate(-90 73.5 136.8)">25</text>
<text x="131.4" y="137.7">20*2</text>
<text x="132.2" y="135.9">7*2</text>
<text x="137.8" y="136.7">VCC</text>
<text x="150" y="136.7">RX_PD0</text>
<text x="159.1" y="135.9">2*2</text>
<text x="159.1" y="137.7">3*2</text>
<text x="216.2" y="134">A0</text>
<text x="221.3" y="133.3">1</text>
<text x="51" y="142.1">1</text>
<text x="51" y="143.9">2</text>
<text x="55.1" y="142.9">1</text>
<text x="76.8" y="142.9">24</text>
<text x="81.8" y="143.9">23</text>
<text x="81.8" y="142.1">24</text>
<text x="131.4" y="141.3">21*2</text>
<text x="137.8" y="138.5">AVCC</text>
<text x="137.8" y="142">AREF</text>
<text x="148.4" y="142">PWM_PD3</text>
<text x="150.2" y="138.5">TX_PD1</text>
<text x="152.9" y="140.3">PD2</text>
<text x="152.9" y="143.8">PD4</text>
<text x="159.1" y="139.5">4*2</text>
<text x="159.1" y="141.3">5*2</text>
<text x="159.1" y="143">6*2</text>
<text x="215.1" y="142.9">SCL</text>
<text x="215.6" y="139.4">WP</text>
<text x="221.3" y="142.1">6</text>
<text x="221.3" y="138.6">7</text>
<text x="51" y="145.7">3</text>
<text x="51" y="147.5">4</text>
<text x="51" y="149.3">5</text>
<text x="55.1" y="144.7">2</text>
<text x="55.1" y="146.5">3</text>
<text x="55.1" y="148.3">4</text>
<text x="76.8" y="148.3">21</text>
<text x="76.8" y="146.5">22</text>
<text x="76.8" y="144.7">23</text>
<text x="81.8" y="149.3">20</text>
<text x="81.8" y="147.5">21</text>
<text x="81.8" y="145.7">22</text>
<text x="131.4" y="144.8">14*2</text>
<text x="131.4" y="146.6">15*2</text>
<text x="131.4" y="148.4">16*2</text>
<text x="137.8" y="145.6">PB0</text>
<text x="137.8" y="147.4">PB1</text>
<text x="137.8" y="149.2">PB2</text>
<text x="152.9" y="145.6">PD5</text>
<text x="152.9" y="147.4">PD6</text>
<text x="152.9" y="149.1">PD7</text>
<text x="159.1" y="144.8">11*2</text>
<text x="159.1" y="146.6">12*2</text>
<text x="159.1" y="148.4">13*2</text>
<text x="199.4" y="145.7">4</text>
<text x="203.5" y="146.5">GND</text>
<text x="215" y="146.5">SDA</text>
<text x="221.3" y="145.7">5</text>
<text x="51" y="151">6</text>
<text x="51" y="152.8">7</text>
<text x="51" y="154.6">8</text>
<text x="55.1" y="150">5</text>
<text x="55.1" y="151.8">6</text>
<text x="55.1" y="153.6">7</text>
<text x="55.1" y="155.4">8</text>
<text x="76.8" y="155.4">17</text>
<text x="76.8" y="153.6">18</text>
<text x="76.8" y="151.8">19</text>
<text x="76.8" y="150">20</text>
<text x="81.8" y="154.6">17</text>
<text x="81.8" y="152.8">18</text>
<text x="81.8" y="151">19</text>
<text x="131.4" y="150.1">17*2</text>
<text x="131.4" y="151.9">18*2</text>
<text x="131.4" y="153.7">19*2</text>
<text x="132.2" y="155.5">9*2</text>
<text x="137.8" y="150.9">PB3_MOSI</text>
<text x="137.8" y="152.7">PB4_MISO</text>
<text x="137.8" y="154.5">PB5_SCK</text>
<text x="152.9" y="152.7">PC0</text>
<text x="152.9" y="154.5">PC1</text>
<text x="159.1" y="151.9">23*2</text>
<text x="159.1" y="153.7">24*2</text>
<text x="159.1" y="155.5">25*2</text>
<text x="61.1" y="160.3" transform="rotate(-90 61.1 160.3)">9</text>
<text x="62.9" y="160.3" transform="rotate(-90 62.9 160.3)">10</text>
<text x="64.7" y="160.3" transform="rotate(-90 64.7 160.3)">11</text>
<text x="66.4" y="160.3" transform="rotate(-90 66.4 160.3)">12</text>
<text x="68.2" y="160.3" transform="rotate(-90 68.2 160.3)">13</text>
<text x="70" y="160.3" transform="rotate(-90 70 160.3)">14</text>
<text x="71.8" y="160.3" transform="rotate(-90 71.8 160.3)">15</text>
<text x="73.6" y="160.3" transform="rotate(-90 73.6 160.3)">16</text>
<text x="131.4" y="157.3">10*2</text>
<text x="131.4" y="160.8">22*2</text>
<text x="137.8" y="156.3">PB6</text>
<text x="137.8" y="158">PB7</text>
<text x="137.8" y="161.6">GND2</text>
<text x="152.9" y="156.3">PC2</text>
<text x="152.9" y="158">PC3</text>
<text x="152.9" y="159.8">PC4</text>
<text x="152.9" y="161.6">PC5</text>
<text x="159.1" y="157.3">26*2</text>
<text x="159.1" y="159">27*2</text>
<text x="159.1" y="160.8">28*2</text>
<text x="60.3" y="164.4" transform="rotate(-90 60.3 164.4)">9</text>
<text x="62.1" y="165.3" transform="rotate(-90 62.1 165.3)">10</text>
<text x="63.9" y="165.2" transform="rotate(-90 63.9 165.2)">11</text>
<text x="65.7" y="165.3" transform="rotate(-90 65.7 165.3)">12</text>
<text x="67.4" y="165.3" transform="rotate(-90 67.4 165.3)">13</text>
<text x="69.2" y="165.3" transform="rotate(-90 69.2 165.3)">14</text>
<text x="71" y="165.3" transform="rotate(-90 71 165.3)">15</text>
<text x="72.8" y="165.3" transform="rotate(-90 72.8 165.3)">16</text>
<text x="132.2" y="162.6">8*2</text>
<text x="137.8" y="163.4">GND</text>
<text x="147.1" y="163.4">RESET_PC6</text>
<text x="159.1" y="162.6">1*2</text>
</g>
</svg>
